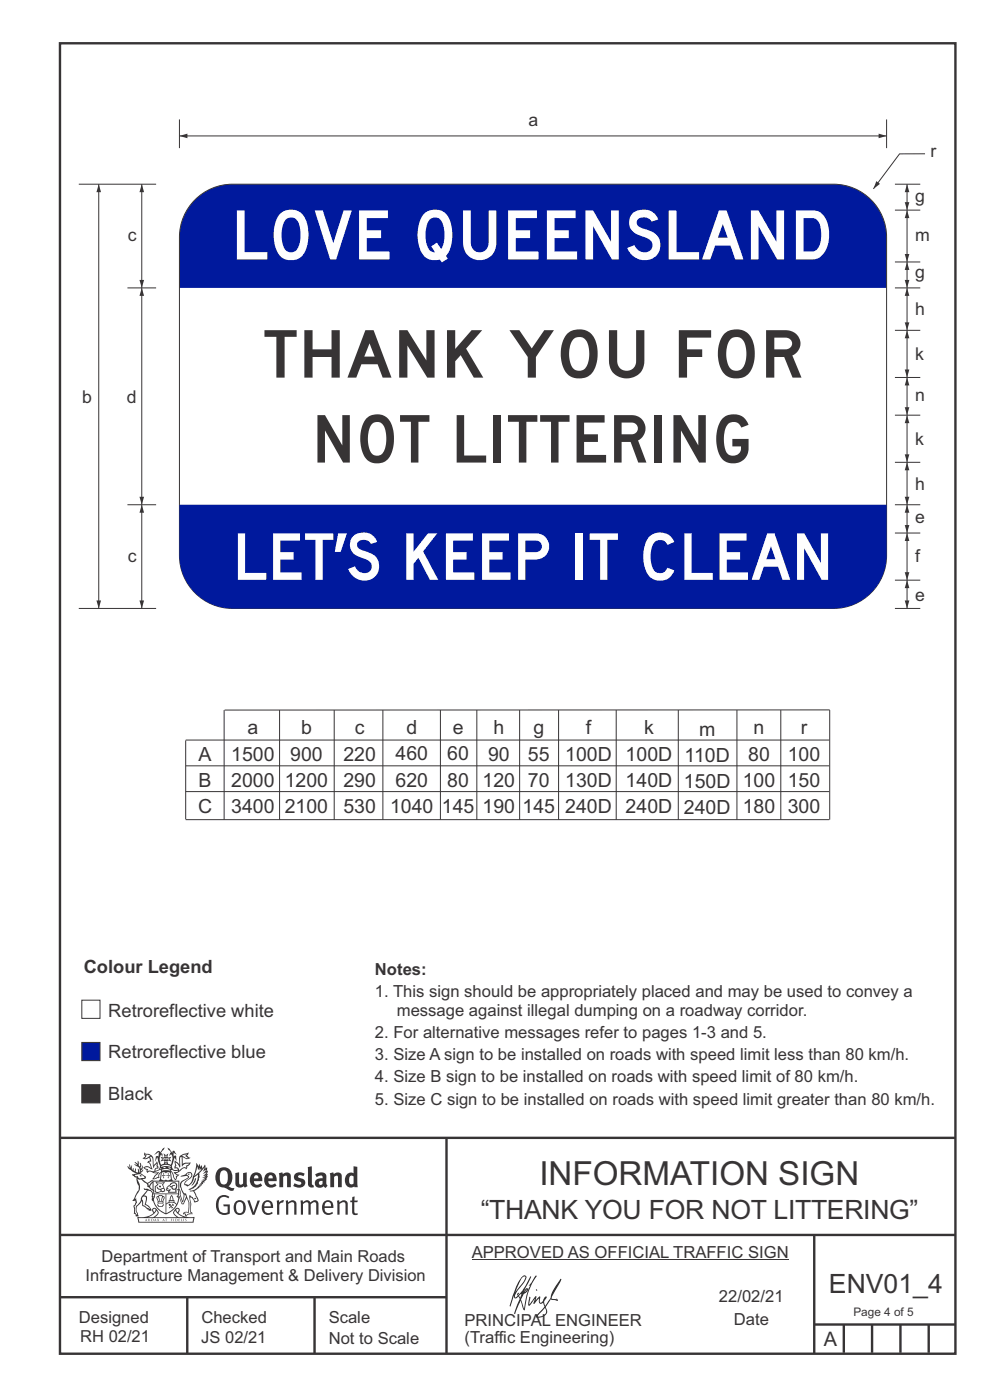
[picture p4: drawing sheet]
<svg xmlns="http://www.w3.org/2000/svg" width="210mm" height="297mm" viewBox="0 0 210 297" stroke-linecap="round" stroke-linejoin="round" font-family="sans-serif">
<path d="M41.4 42.4a11.2 11.2 0 0 1 7.9-3.3h127.5a11.3 11.3 0 0 1 11.3 11.2v10.8h-150v-10.8a11.2 11.2 0 0 1 3.3-7.9z" fill-rule="evenodd" fill="#00199d"/>
<path d="M41.4 42.4a11.2 11.2 0 0 1 7.9-3.3h127.5a11.3 11.3 0 0 1 11.3 11.2v67.5a11.3 11.3 0 0 1-11.3 11.3h-127.5a11.3 11.3 0 0 1-11.2-11.3v-67.5a11.2 11.2 0 0 1 3.3-7.9z" fill="none" stroke="#373435" stroke-width=".21"/>
<path d="M38.1 107.1h150v10.7a11.3 11.3 0 0 1-11.3 11.3h-127.5a11.3 11.3 0 0 1-11.2-11.3z" fill-rule="evenodd" fill="#00199d"/>
<path d="M38.1 28.8h150" fill="none" stroke="#373435" stroke-width=".21"/>
<g fill="#373435">
<path d="M186.4 28.3l1.7 .5-1.7 .5z"/>
<path d="M38.1 28.8l1.7-.5v1z"/>
</g>
<path d="M188.1 25.3v6.1M192.4 113.1v10" fill="none" stroke="#373435" stroke-width=".21"/>
<g fill="#373435">
<path d="M192.4 113.1l.5 1.7h-1z"/>
<path d="M191.9 121.4h1l-.5 1.7z"/>
</g>
<path d="M189.8 113.1h5.4M189.8 123.1h5.4M192.4 123.1v6" fill="none" stroke="#373435" stroke-width=".21"/>
<g fill="#373435">
<path d="M191.9 127.4h1l-.5 1.7z"/>
<path d="M192.4 123.1l.5 1.7h-1z"/>
</g>
<path d="M189.8 107.1h5.4M192.4 107.1v6M189.8 129.1h5.4" fill="none" stroke="#373435" stroke-width=".21"/>
<g fill="#373435">
<path d="M191.9 111.4h1l-.5 1.7z"/>
<path d="M192.4 107.1l.5 1.7h-1z"/>
</g>
<path d="M192.4 44.6v11" fill="none" stroke="#373435" stroke-width=".21"/>
<g fill="#373435">
<path d="M191.9 53.9h1l-.5 1.7z"/>
<path d="M192.4 44.6l.5 1.7h-1z"/>
</g>
<path d="M192.4 39.1v5.5M189.8 44.6h5.4M189.8 55.6h5.4" fill="none" stroke="#373435" stroke-width=".21"/>
<g fill="#373435">
<path d="M192.4 39.1l.5 1.7h-1z"/>
<path d="M191.9 42.9h1l-.5 1.7z"/>
</g>
<path d="M189.8 39.1h5.4M192.4 55.6v5.5M189.8 61.1h5.4" fill="none" stroke="#373435" stroke-width=".21"/>
<g fill="#373435">
<path d="M192.4 55.6l.5 1.7h-1z"/>
<path d="M191.9 59.4h1l-.5 1.7z"/>
</g>
<path d="M196.2 32.6h-5.4l-5.5 7.5" fill="none" stroke="#373435" stroke-width=".21"/>
<path d="M185.9 38.4l.8 .6-1.4 1.1z" fill="#373435"/>
<path d="M192.4 98.1v9" fill="none" stroke="#373435" stroke-width=".21"/>
<g fill="#373435">
<path d="M192.4 98.1l.5 1.7h-1z"/>
<path d="M191.9 105.4h1l-.5 1.7z"/>
</g>
<path d="M189.8 98.1h5.4M192.4 88.1v10" fill="none" stroke="#373435" stroke-width=".21"/>
<g fill="#373435">
<path d="M191.9 96.4h1l-.5 1.7z"/>
<path d="M192.4 88.1l.5 1.7h-1z"/>
</g>
<path d="M192.4 70.1v10M189.8 88.1h5.4M189.8 80.1h5.4" fill="none" stroke="#373435" stroke-width=".21"/>
<g fill="#373435">
<path d="M191.9 78.4h1l-.5 1.7z"/>
<path d="M192.4 70.1l.5 1.7h-1z"/>
</g>
<path d="M189.8 70.1h5.4M192.4 61.1v9" fill="none" stroke="#373435" stroke-width=".21"/>
<g fill="#373435">
<path d="M192.4 61.1l.5 1.7h-1z"/>
<path d="M191.9 68.4h1l-.5 1.7z"/>
</g>
<path d="M192.4 80.1v8" fill="none" stroke="#373435" stroke-width=".21"/>
<g fill="#373435">
<path d="M191.9 86.4h1l-.5 1.7z"/>
<path d="M192.4 80.1l.5 1.7h-1z"/>
</g>
<path d="M16.7 39.1h16.4M20.9 39.1v90M16.7 129.1h16.4" fill="none" stroke="#373435" stroke-width=".21"/>
<g fill="#373435">
<path d="M20.9 39.1l.5 1.7h-.9z"/>
<path d="M20.5 127.4h.9l-.5 1.7z"/>
</g>
<path d="M30.1 39.1v22M38.1 25.3v6.1M27 61.1h6.1" fill="none" stroke="#373435" stroke-width=".21"/>
<g fill="#373435">
<path d="M30.1 39.1l.5 1.7h-1z"/>
<path d="M29.6 59.4h1l-.5 1.7z"/>
</g>
<path d="M30.1 107.1v22" fill="none" stroke="#373435" stroke-width=".21"/>
<g fill="#373435">
<path d="M30.1 107.1l.5 1.7h-1z"/>
<path d="M29.6 127.4h1l-.5 1.7z"/>
</g>
<path d="M30.1 61.1v46M27 107.1h6.1" fill="none" stroke="#373435" stroke-width=".21"/>
<g fill="#373435">
<path d="M29.6 105.4h1l-.5 1.7z"/>
<path d="M30.1 61.1l.5 1.7h-1z"/>
</g>
<path d="M12.7 241.4h190M94.7 241.4v45.8M12.7 262h190M12.7 275.2h82M39.7 275.2v12M66.7 275.2v12M172.7 262.2v25M172.7 281h30M179 281v6M185 281v6M191 281v6M197 281v6" fill="none" stroke="#373435" stroke-width=".51"/>
<path d="M100.1 267.2h67.2" fill="none" stroke="#373435" stroke-width=".21"/>
<g fill="#373435">
<path d="M47 248.4a2.55 2.55 0 0 0 0 2.7l.3 .2a.81 .81 0 0 0 1-1v-.5a1.04 1.04 0 0 0-1.1-1.5zM46.3 248.1a1.82 1.82 0 0 1 2.1-.2 1.82 1.82 0 0 1 .9 1.8 2.29 2.29 0 0 1-.8 2l.7 .3h.5l-.2 .6a2.87 2.87 0 0 1-2-.7 2.12 2.12 0 0 1-1.7-3.1z" fill-rule="evenodd"/>
<path d="M49.9 248.9l.8-.2v2a.46 .46 0 0 0 .3 .6 .46 .46 0 0 0 .6-.3v-2.1l.7-.2v2.4l.2 .5-.5 .3-.3-.3a1.02 1.02 0 0 1-1.2 .3 1.02 1.02 0 0 1-.6-1.1z" fill-rule="evenodd"/>
<path d="M54 249.5l-.1 .5h.9a.49 .49 0 0 0-.2-.6 .49 .49 0 0 0-.6 .1zM53.4 249.1a1.34 1.34 0 0 1 1.6-.2 1.34 1.34 0 0 1 .6 1.5v.2h-1.7a.77 .77 0 0 0 .5 .8 .77 .77 0 0 0 .9-.4l.3 .5a1.59 1.59 0 0 1-2 .2 1.59 1.59 0 0 1-.5-2.1z" fill-rule="evenodd"/>
<path d="M57 249.5l-.1 .5h1a.49 .49 0 0 0-.2-.6 .49 .49 0 0 0-.7 .1zM56.4 249.1a1.34 1.34 0 0 1 1.6-.2 1.34 1.34 0 0 1 .7 1.5v.2h-1.8a.77 .77 0 0 0 .5 .8 .77 .77 0 0 0 .9-.4l.4 .5a1.59 1.59 0 0 1-2.1 .2 1.59 1.59 0 0 1-.5-2.1z" fill-rule="evenodd"/>
<path d="M59.2 248.9l.7-.2 .1 .4a.95 .95 0 0 1 1-.3 .95 .95 0 0 1 .7 .8v2.3h-.8v-2.3a.46 .46 0 0 0-.8 .1v2.2h-.8z" fill-rule="evenodd"/>
<path d="M62.6 249.1a1.75 1.75 0 0 1 2-.1l-.2 .5-.6-.2a.43 .43 0 0 0-.6 .3l.4 .3a1.04 1.04 0 0 1 1.2 1.1 1.04 1.04 0 0 1-1.4 1l-1.2-.4 .3-.6 1 .4 .4-.4a.88 .88 0 0 0-1-.5l-.4-.2-.1-.4z" fill-rule="evenodd"/>
<path d="M65.3 247.6l.8-.2 .1 3.8 .3 .2 .1 .4a.88 .88 0 0 1-1 0 .88 .88 0 0 1-.3-1z" fill-rule="evenodd"/>
<path d="M67.8 250.6a.43 .43 0 0 0-.1 .7 .43 .43 0 0 0 .7-.1v-.7zM66.8 249.1a1.7 1.7 0 0 1 2.4 .1v1.9l.3 .4-.4 .5-.5-.4a1.03 1.03 0 0 1-1.7-.1 1.03 1.03 0 0 1 .8-1.5h.7v-.4a.8 .8 0 0 0-1.2 .1z" fill-rule="evenodd"/>
<path d="M70 248.9l.7-.2 .1 .4a.95 .95 0 0 1 1-.3 .95 .95 0 0 1 .7 .8v2.3h-.8v-2.3a.46 .46 0 0 0-.8 .1v2.2h-.8z" fill-rule="evenodd"/>
<path d="M74.3 249.5a1.48 1.48 0 0 0 0 1.7h.5l.2-.1v-1.5l-.3-.2zM75 247.4l.8 .1 .1 4.4h-.7l-.1-.2a1.26 1.26 0 0 1-1.4 0 1.26 1.26 0 0 1-.5-1.3 1.29 1.29 0 0 1 .4-1.4 1.29 1.29 0 0 1 1.4-.1z" fill-rule="evenodd"/>
<path d="M46.4 253.9a1.72 1.72 0 0 1 2.3 0l-.3 .3a1.24 1.24 0 0 0-1.4-.2 1.24 1.24 0 0 0-.6 1.4 1.49 1.49 0 0 0 1.2 1.9l.7-.1v-1.3h-.8l-.1-.4h1.3v1.9a1.93 1.93 0 0 1-2.2 0 1.93 1.93 0 0 1-.7-2.2l.2-.8z" fill-rule="evenodd"/>
<path d="M50.4 255.1a1.65 1.65 0 0 0 .2 2.2 .99 .99 0 0 0 1-1.4 .78 .78 0 0 0-.4-.8 .78 .78 0 0 0-.8 0zM50 254.9a1.33 1.33 0 0 1 1.6-.1 1.33 1.33 0 0 1 .5 1.4 1.31 1.31 0 0 1-1.3 1.6 1.31 1.31 0 0 1-1.2-1.6v-.6z" fill-rule="evenodd"/>
<path d="M52.5 254.7l.4-.1 .9 2.6 .8-2.5h.5l-1.1 3h-.5z" fill-rule="evenodd"/>
<path d="M56.3 255.2l-.2 .7h1.3a.7 .7 0 0 0-.3-.8 .7 .7 0 0 0-.8 .1zM55.9 255a1.22 1.22 0 0 1 1.5-.2 1.22 1.22 0 0 1 .5 1.5h-1.8a.93 .93 0 0 0 .5 1 .93 .93 0 0 0 1.1-.2l.2 .3a1.43 1.43 0 0 1-1.8 .1 1.43 1.43 0 0 1-.6-1.7z" fill-rule="evenodd"/>
<path d="M58.7 254.7l.4-.1 .1 .5 .4-.4 .6-.1-.2 .5a.66 .66 0 0 0-.8 .7v1.9h-.4z" fill-rule="evenodd"/>
<path d="M60.6 254.7l.4-.1 .1 .5a.94 .94 0 0 1 1-.5 .94 .94 0 0 1 .8 .8v2.3h-.5l-.1-2.5a.81 .81 0 0 0-1.2 .3v2.2h-.4z" fill-rule="evenodd"/>
<path d="M63.7 254.7l.5-.1 .1 .5 .4-.3a.78 .78 0 0 1 1.1 .3 .9 .9 0 0 1 1-.5 .9 .9 0 0 1 .8 .8v2.3h-.5l-.1-2.5a.67 .67 0 0 0-1.1 .3v2.2h-.5v-2.4l-.4-.3-.7 .4v2.3h-.5z" fill-rule="evenodd"/>
<path d="M69 255.2l-.1 .7h1.3a.7 .7 0 0 0-.3-.8 .7 .7 0 0 0-.9 .1zM68.7 255a1.22 1.22 0 0 1 1.5-.2 1.22 1.22 0 0 1 .5 1.5h-1.8a.93 .93 0 0 0 .4 1 .93 .93 0 0 0 1.2-.2l.1 .3a1.44 1.44 0 0 1-1.7 .1 1.44 1.44 0 0 1-.6-1.7z" fill-rule="evenodd"/>
<path d="M71.4 254.7l.5-.1 .1 .5a.94 .94 0 0 1 1-.5 .94 .94 0 0 1 .8 .8v2.3h-.5l-.1-2.5a.81 .81 0 0 0-1.2 .3v2.2h-.4z" fill-rule="evenodd"/>
<path d="M74.7 253.9l.5-.1v.9h.7l-.1 .3h-.6v2.2l.1 .2h.5l.1 .3a.75 .75 0 0 1-1.2-.6v-2.1h-.4v-.3h.4z" fill-rule="evenodd"/>
<path d="M30.8 244.9l1.1 .3-.9 .5h-.4l.6-.5zM31.8 245.4h.2a2.44 2.44 0 0 1 .4 1.9l.1 .5 .7-1-.1 .6 .3 .3a.57 .57 0 0 0-.6 .7l-1-.1-.5 .2 .2-.5-.8-.3 .7-.1 .9 .5 .1-.1-.6-1.3-.2-.2h.5zM30.7 244.4l-.1 .5 .2 .4-.6 .4a1.04 1.04 0 0 0 1.4-.1l.2 .6-.3 .1-.2 .4a.94 .94 0 0 1 .8 1.1l-.2-.1a1.16 1.16 0 0 0-1.5-.1l.3 .4 .4 .2 .1 .5 .2 .1 .1-.2a.94 .94 0 0 1 1.1 .2l.8 .1-1.2 1.2a1.13 1.13 0 0 0 1.2-.2l.4-.1-.1-.4 .5-.8a.83 .83 0 0 0-.6 1.1l-.3-.1-.7 .4 1.1-1.4-.5 .1-.5-.1 1.3-.5-.1-.1-.9 .4v-.3l.2-.2 .3 .1 .1-.3-.2-.4v-.6l-.1-.4-.7 1v-.7a1.42 1.42 0 0 0-1.6-1.8z" fill-rule="evenodd"/>
<path d="M38.5 245.2l.5-.2 .7-.1-.6 .3 .8 .5h-.3zM38.3 245.5l.2-.1 .1 2a1.69 1.69 0 0 1 1.6-.6l-.8 .5 .1 .5a1.1 1.1 0 0 0-1.5 .6l-.1-.5-.2-.2h-.5l.3-.4-.3-.7a1.42 1.42 0 0 1 .8 1.1l.2-.1zM37.1 246.2l.1 1-.2 .3 .1 .4h.5l.1 .2a.96 .96 0 0 1-1.1-.1l-.1 .1a1.06 1.06 0 0 0 1.3 .2v.1a.72 .72 0 0 1-1 .2l.3 .5 .6 .2-.4 .2-.1 .6-.2-.3-.4-1.1-.4-.4 .4 .9a1.54 1.54 0 0 0 .7 1.2l.2-.3a.58 .58 0 0 1 .4-.8l.2-.1h-.3l-.5-.3 .9-.5a.93 .93 0 0 1 1.2-.5v.2l.2-.2 .1-.5a.99 .99 0 0 0 .7-.8l-1.3 .1-.3 .2-.1-1.4 .9 .4 .9-.3h-.4l-.5-.4 .4-.7-.6 .2a1.46 1.46 0 0 0-1.4 2.1v.4l-.2-.4z" fill-rule="evenodd"/>
<path d="M35.6 248.9l.2 .1-.1 .3 .4 .1h-.4v.6l-.1-.6h-.3l.3-.1z" fill-rule="evenodd"/>
<path d="M34.6 248.9l.2 .1v.3l.3 .1h-.3l-.1 .6v-.6h-.4l.4-.1z" fill-rule="evenodd"/>
<path d="M34.3 248.8a.57 .57 0 0 1 .9 .2 .57 .57 0 0 1 .9-.2l.2 1.4h-.2a.57 .57 0 0 1-.9 0 .69 .69 0 0 1-1.1 0zM34.2 248.1l-.3 2.1-.2 .4h3l-.2-.4-.3-2.1h-.2v.2l-.8-.1-.8 .1v-.2z" fill-rule="evenodd"/>
<path d="M34.2 252.4a.3 .3 0 0 0 .6 0 .3 .3 0 0 0-.6 0zM33.3 250.9l.3 .3-.3 .4a.79 .79 0 0 0 0 1.3l.8-.2-.1-.3a.55 .55 0 0 1-.7-.6l.1-.1 .2 .3 .3 .2 .8-.2-.4-.7 .4-.4-.7 .2zM33 250.7l1.1 .2 .9-.2-.4 .6 .4 1.2a.56 .56 0 0 1-.8 .3l-.2 .1a.73 .73 0 0 1-.9 .1 .73 .73 0 0 1-.3-1v-.4l.6-.4z" fill-rule="evenodd"/>
<path d="M35.6 251.8l.7-.4a.58 .58 0 0 1 1-.1 .58 .58 0 0 1-.4 .9l-.3-.3a.43 .43 0 0 1 .6-.4 .57 .57 0 0 0-.8 .2l-.2-.1-.3 .1 .4 .2a.55 .55 0 0 0 .9 .4v.5h-1.3l.3-.4-.1-.1-.6 .1 .2-.3-.2-.1zM35.4 251.8l-.1 .2a.39 .39 0 0 0 .2 .6h.3l-.2 .4h1.9l-.1-.8a.86 .86 0 0 0-.1-1.3 .86 .86 0 0 0-1.3 .4z" fill-rule="evenodd"/>
<path d="M36 254.8h.8v.2h-.8zM36.4 253.8l.2 .8h-.4zM36.4 253.5l-.3 .5-.1 .6h-.2v.4l-.7 .4 .2 .1a1.48 1.48 0 0 1 2.1 .2l.2-.1-.6-.5v-.5h-.2l-.1-.6z" fill-rule="evenodd"/>
<path d="M35.8 255.4l.4 .1 .1 .3 .3-.2-.2-.2a.38 .38 0 0 1 .5 .5l-.2-.2-.3 .2 .3 .2-.3 .3-.1-.4-.4 .4-.1-.2 .4-.3-.1-.1-.2 .1z" fill-rule="evenodd"/>
<path d="M34.5 254h.2v.2l-.2 .6h-.2zM33.6 255.3h.9v.2a.55 .55 0 0 1-.8 .4v-.2l-.2-.1zM33.4 254h.2l.2 .8h-.2zM33.6 255l.8-.1 .1 .2h-.8zM33.8 253.7h.5l-.2 1.1h-.1zM33.3 253.8l-.1 .3 .3 1.1a.48 .48 0 0 0-.1 .6 .48 .48 0 0 0 .5 .2h.5a.49 .49 0 0 0 .2-.8l.3-1.1-.1-.3a1.42 1.42 0 0 0-1.5 0z" fill-rule="evenodd"/>
<path d="M33.7 251.5l.4 .1 .1 .3h-.3z" fill-rule="evenodd"/>
<path d="M41.3 250.1l.3-.2-.2 .8-.6 .8h-.2l.5-.7z" fill-rule="evenodd"/>
<path d="M39.7 249l.3-.2 .5 .2a.88 .88 0 0 1-.6 1.1 1.22 1.22 0 0 0-.8 1.3l.5 .2a.72 .72 0 0 0 .9-.4l.5-.8 .2-.6 .8-.6v.2a2.85 2.85 0 0 1-2 2.9l.1 .1a2.13 2.13 0 0 0 1.9-1.5v-.3a2.01 2.01 0 0 0 .3-1.7l1.1-1.3-.4 1 .7-.5-.7 1 .8-.4-.8 .8 .7-.2-.9 .6 .8-.1-.8 .4h.7l-.8 .3 .3 .2h-.4l.2 .3h-.4l.2 .3h-.4l.1 .2h-.1a2.16 2.16 0 0 1-2 1.1l.1 .2 .4-.1a.76 .76 0 0 1 .7 .8l.5 1.2-.6 .2a1.45 1.45 0 0 0-1.1-1.3l.2 1.8-.1 1.8 .4 .3a1.07 1.07 0 0 0-1.2 .4v-.3l-.5-.2a.87 .87 0 0 1 1.1-.1v-.7a4.4 4.4 0 0 0-.6-3.1l-.1-.3h-.2a2.16 2.16 0 0 1-.7-2.2l.3-.4 1.2-.7a.55 .55 0 0 0-.4-.8zM37.8 252.4a.76 .76 0 0 1 .3 1.1l.6 1.6 .4-1.7 .2 .1a.61 .61 0 0 1-.1 .9l-.3 .8-.2 .1-.7-1.6-.3 .1a1.18 1.18 0 0 0 .1-1.4zM41.8 247.5l.2 .7 .3-.5v.6l.4-.5a1.9 1.9 0 0 1-1.2 1.4l-.3 .3zM38.2 249.6l1.4-.2 .2 .2v.3l-.5 .2a1.26 1.26 0 0 0-.9 1.9l.2 .7a1.84 1.84 0 0 1 .1 2.1l-.4-1.4a.96 .96 0 0 0-.4-1.2l-.4 .2a.78 .78 0 0 1 0 1.3l.1 .3h.4l.4 1.1a.38 .38 0 0 0 .2 .4 .38 .38 0 0 0 .4-.1l.6-1.2a2.94 2.94 0 0 1 .4 2.5l-.1 .4h-.8l-.3 .4v.2l.4-.1 .1 .4 .2 .1a1.02 1.02 0 0 1 1.3-.5v-.4l-.3-.1 .1-1.8-.3-1.3h.1a1.14 1.14 0 0 1 .8 1 .63 .63 0 0 0 .8-.2 .63 .63 0 0 0-.2-.9l-.6-1.2 .9-.6 .2-.4h.3l-.1-.2h.4l-.1-.3h.3l-.1-.3 .5-.1-.2-.2 .6-.4v-.2h-.2l.4-.5h-.3l.3-.5-.4 .1 .4-.5v-.3l-.3 .2 .2-.7-.1-.2-.4 .3v-.8l-.6 .8-.2-.8-.2 .5-.3-.7-.1 .6-.5-.8-.1 1.4-.6 1.8a1.81 1.81 0 0 1-1 1.5l-.6-.2a1.75 1.75 0 0 1 1.1-1.2 .75 .75 0 0 0 .1-1.3 .75 .75 0 0 0-1.2 .4z" fill-rule="evenodd"/>
<path d="M41.2 254.1h.3l.2 .2-.4 .1z" fill-rule="evenodd"/>
<path d="M29.4 258.4h11.6l-.1 .8h-11.4zM31.3 258.2l.5-.1a2.48 2.48 0 0 0 1.4-1.3l.3 .5-.5 .6-.5 .3zM32.5 256.6l.3-.2 .2 .1-.3 .7zM37.2 256.8a2.65 2.65 0 0 0 1.8 1.4h-1.1l-.5-.3-.5-.6zM37.4 256.5l.2-.1 .3 .2-.3 .6zM29.2 258.2l.1 1.2h11.8l.2-1.1-.2-.1a4.1 4.1 0 0 1-3.3-.9l.3-.4-.1-.6a1.06 1.06 0 0 0-1.3 1l.2 .4 .6 .5h-4.7l.3-.1a.84 .84 0 0 0 .6-.8 .84 .84 0 0 0-.5-.8l-.3-.2h-.5l-.1 .6 .3 .4a4.2 4.2 0 0 1-3.4 .9z" fill-rule="evenodd"/>
<path d="M31 258.7l.1 .2h-.2zM31 258.5l-.3 .6 .4-.2 .2 .2z" fill-rule="evenodd"/>
<path d="M31.3 258.6h.3v.4a.25 .25 0 0 0 .2-.1 .25 .25 0 0 0-.1-.3h.1a.29 .29 0 0 1 0 .4 .29 .29 0 0 1-.4 0 .29 .29 0 0 1 0-.4z" fill-rule="evenodd"/>
<path d="M32.2 258.6a.22 .22 0 0 1 .3 .2 .22 .22 0 0 1-.3 .2zM32 258.6l.1 .4a.33 .33 0 0 0 .4 0 .33 .33 0 0 0 0-.4 .33 .33 0 0 0-.5 0z" fill-rule="evenodd"/>
<path d="M32.9 258.7l.1 .2h-.2zM32.9 258.5l-.2 .6 .3-.2 .2 .2z" fill-rule="evenodd"/>
<path d="M33.3 258.6h.2l.1 .1 .2-.1-.2 .2 .2 .3-.3-.3-.1 .3h-.1l.2-.3z" fill-rule="evenodd"/>
<path d="M34.7 258.7l.1 .2h-.2zM34.7 258.5l-.3 .6 .4-.2 .2 .2z" fill-rule="evenodd"/>
<path d="M35 258.5h.5l-.2 .1v.5h-.2l.1-.5z" fill-rule="evenodd"/>
<path d="M36.2 258.6l.3-.1-.1 .1v.2h.1h-.1v.3h-.2z" fill-rule="evenodd"/>
<path d="M36.7 258.6h.2v.5h-.2z" fill-rule="evenodd"/>
<path d="M37.3 258.6a.22 .22 0 0 1 .3 .2 .22 .22 0 0 1-.3 .2zM37.1 258.6v.4a.33 .33 0 0 0 .5 0 .33 .33 0 0 0 0-.4 .33 .33 0 0 0-.5 0z" fill-rule="evenodd"/>
<path d="M37.8 258.6l.4-.1-.2 .1v.2h.1h-.1v.2l.2 .1h-.4z" fill-rule="evenodd"/>
<path d="M38.4 258.6h.2l-.1 .4 .2 .1h-.3z" fill-rule="evenodd"/>
<path d="M38.9 258.6h.2v.5h-.2z" fill-rule="evenodd"/>
<path d="M39.3 258.6h.2h-.1l.2 .3-.2 .2-.1-.1v-.1l.2 .1z" fill-rule="evenodd"/>
<path d="M34.2 247.4a1.51 1.51 0 0 1 2 .2 2.67 2.67 0 0 0-2.1 0zM35.7 247.6l.4 .1 .1 .3-.4-.1zM34.6 247.6h.5l.1 .2h-.4zM34 247.8l.3 .2h-.3zM34.9 246.9l.3-.2 .3 .2zM34.9 245.6l.2 .1v.3h-.2zM35 245.1l.2 .2 .2-.2-.1 .3h-.2zM35.1 246.3h.2l.1 .4-.2-.2-.2 .2zM35.3 245.7l.2-.1v.4h-.2zM34.4 245.7h.3l.1 .3-.4 .1 .2-.2zM35.7 245.7h.3l-.2 .2 .2 .2-.4-.1zM32.7 244.9l1-.5-.1 1-.2-.2-.3 .2-.3 1.1 .5-1 .3 .9a1.84 1.84 0 0 1 .2 1.7l.4 .1a2.48 2.48 0 0 1 2.2 0l.2-.2-.2-.7 .7-1.8 .4 .7-.2-1-.2-.1-.2 .3v-.9l.6 .4-.6-.8-.3 .1-.1 .4-.5-.9-.5-.3 .2 .5 .6 .5-.5 .8 .4-.4a2.06 2.06 0 0 1 0 2.3l-.5-.2-.2-.6 .1-.1 .8 .2-.4-.5 .4-.5-.7 .2-.2-.2 .2-.7-.5 .4-.5-.4 .2 .7-.2 .2-.7-.2 .4 .5-.4 .5 .8-.2 .1 .1-.2 .6-.5 .2a2.02 2.02 0 0 1 0-2.2l.3 .5-.1-.7-.3-.1 .8-1.2-.4 .3-.5 .8-.2-.3a.8 .8 0 0 0-.8 .5z" fill-rule="evenodd"/>
<path d="M29.2 250.1l.3 .1a.61 .61 0 0 1 .8 .4l.3 .2a.8 .8 0 0 1 .6 1l.4 .1 .5 .5a1 1 0 0 1 .5 1.1l-.1 .7v-.5h-.1a.96 .96 0 0 0-.8-1.3l-.2-.2h-.7l-.1-.1-.1 .1 .1 .3h.6l-1.2 1.3-.2 1-.4 .6a1.33 1.33 0 0 0-.5 1.8l.2 .5a1.26 1.26 0 0 1-.5-1.5l-.1-.3a1.56 1.56 0 0 0 .4-1.7l-.3 .2 .2-.5a3.2 3.2 0 0 0 .7-3zM30.4 253.9h.4a2.06 2.06 0 0 1-.1 1.6l.7 .5 .4 .4-.6-.1-.8-.6-.1-.9a.51 .51 0 0 1 .1-.9zM28.6 249.3a1.52 1.52 0 0 1 2.1 .5l-1.1 .2-.2-.1-.1-.4h-.5zM27.5 247v.8l-.3-.4h-.1a3.1 3.1 0 0 0 1.9 1.6l-1 .1 .5 .6 .5 .1 .1 1.1a1.84 1.84 0 0 1-.3 2.5l-.4 .9-.3 .4 .2 .1 .4-.1 .1 .4-.2 .5-.3 .2 .1 1.7h.2l.3 .5 .1 .1 .4-.1-.1-.5a1.3 1.3 0 0 1-.1-1.7l.9-1 .1 1.1 .6 .2 .5 .5 .1-.1 .2 .3h.5a1.85 1.85 0 0 0-1.2-1.4l.1-.3a1.39 1.39 0 0 0 0-1.4l-.5-.1 .5-.5a.66 .66 0 0 1 .9-.4 .66 .66 0 0 1 .3 .9l-.1 .4 .2-.1v.2l-.1 .3 .2 .5 .1-.3a2.24 2.24 0 0 0 .1-2.2 .73 .73 0 0 1-.7-.7 .73 .73 0 0 1 .6-.7v-.2a.94 .94 0 0 0-.9 .8 .48 .48 0 0 1-.1-.6 .48 .48 0 0 1 .5-.2l.5-.3a.51 .51 0 0 0-.8 .2l-.5 .2-1-.8h.6l.2-.5-1.2-.7 .5-.5v-.3l-.5 .4 .1-.2a.69 .69 0 0 0 .2-1v.4l-.2 .3v-1.1l-.3-.2 .1 .6-.1 .2-.4-1.3v.7l-.6-.4 .5 .7-.6-.2 .3 .3a1 1 0 0 1 .7 1.4l-.2-.8v.9l-.5-.2v-.8l-.2 .7-.2-.1-.1-.6-.2 .4-.2-.2 .1-.7-.2 .5z" fill-rule="evenodd"/>
<path d="M29.6 249.4l.2-.1 .3 .2z" fill-rule="evenodd"/>
<path d="M32.4 250.5h5.6v2l-.2-.1v-1.7h-5.2v2.5h5.2v-.8l.1 .2-.1 1.1v-.3h-2.5v4a4.1 4.1 0 0 0 2.6-3.6l.1-.1a4 4 0 0 1-2.8 3.9 4.2 4.2 0 0 1-2.8-4.7l.1 1.2 .1-.1a3.8 3.8 0 0 0 2.5 3.4v-4h-2.5l-.2-.9z" fill-rule="evenodd"/>
<circle cx="40" cy="249.1" r=".17"/>
</g>
<g fill="#252726">
<path d="M111.6 273.7l.2-.2-.5 .7zM110.4 274.5l.3 .1-.3 .7-.3-.4zM110.9 270.9l.5-.1a9.3 9.3 0 0 1-2 3.2l-.1 .2 1-2.5zM110.6 271a14.7 14.7 0 0 0-2.2 4.9l-.3 1.2 .1 .1 .8-2.4a.42 .42 0 0 0 .2 .7 .42 .42 0 0 0 .6-.3l.2-.2 .2 .6-1.1 3.1h.2l1.1-2.8 .6 1.9 .2 .2 .2-.5a13.5 13.5 0 0 1 2-6.2l.5-.5-.2-.2-1.6 2.1 .4-.1a14.9 14.9 0 0 0-1.3 5.1l-.4-1.2a1.39 1.39 0 0 1 .2-1.8l.1-.2a.92 .92 0 0 0 .8-1.2 .75 .75 0 0 0-.7 .7l-.2 .2 1.6-3.4h-.1l-.4 .7a10.5 10.5 0 0 1-2.2 3.2l.2-.4a.32 .32 0 0 0-.4 .2 .32 .32 0 0 0 .1 .4l-.5 .4a3.2 3.2 0 0 1 1.1-2.3l.5-.6a2.49 2.49 0 0 0 .7-1.6l-.3-.2z" fill-rule="evenodd"/>
<path d="M115.6 277.5a1.15 1.15 0 0 1 .1 1.3 1.15 1.15 0 0 1-1.2 .5h-.5zM112.3 275.1l-.3 1.7 .3 .2 1.2-1.5-.3 1.1 1.1-1.2a.94 .94 0 0 0 .4 1.2l.5-.3 .3 .9-1.2 1.3a.98 .98 0 0 0-.5 1 1.9 1.9 0 0 0 2.3-1.3l-.1-.3a1.02 1.02 0 0 1 .3-1.4l.5-.9 1.5 .3-.2-.5v.3l-1.1-.2v-.2l2-3.6 .1-.3-.1-.1-1.8 2.7a6.6 6.6 0 0 1-1.5 3l-.2-.2a1.01 1.01 0 0 1 .4-1.4l.1-.2-.3-.2-.3 .5-.2 .5-.5 .4-.2-.4 .1-.9-.2-.1-.8 .9 .2-.9h-.1l-1.4 1.7 .2-1.4v-.1z" fill-rule="evenodd"/>
<path d="M113.7 273.5l.3 .3h-.3z" fill-rule="evenodd"/>
</g>
<path d="M12.7 9.2h190v278h-190z" fill="none" stroke="#373435" stroke-width=".51"/>
<path d="M17.4 221.1h3.8v3.9h-3.8z" fill-rule="evenodd" fill="#00199d" stroke="#373435" stroke-width=".21"/>
<path d="M17.4 230.1h3.8v3.9h-3.8z" fill-rule="evenodd" fill="#373435" stroke="#373435" stroke-width=".21"/>
<path d="M17.4 212.2h3.8v3.8h-3.8z" fill-rule="evenodd" fill="#fefefe" stroke="#373435" stroke-width=".21"/>
<g fill="none" stroke="#373435" stroke-width=".21">
<path d="M39.4 157.1v16.7M39.4 157h136.5M47.5 150.6v23.3M59.3 150.6v23.3M70.9 150.6v23.3M81.2 150.6v23.3M93.4 150.6v23.3M101.1 150.6v23.3M110.2 150.6v23.3M118.5 150.6v23.3M130.7 150.6v23.3M143.9 150.6v23.3"/>
<path d="M156.3 150.6v23.3M165.6 150.6v23.3M176 150.6v23.3M176 150.6h-128.4M39.4 162.5h136.5M39.4 167.9h136.5M39.4 173.9h136.5"/>
</g>
<text font-size="14.4" fill="#fefefe" x="49" y="55">LOVE QUEENSLAND</text>
<g font-size="14" fill="#373435">
<text x="55.8" y="80.1">THANK YOU FOR</text>
<text x="66.1" y="98.1">NOT LITTERING</text>
</g>
<text font-size="13.7" fill="#fefefe" x="49.3" y="123">LET’S KEEP IT CLEAN</text>
<text font-size="7" fill="#373435" x="114.4" y="251.4">INFORMATION SIGN</text>
<g font-size="5.6" fill="#373435">
<text x="102" y="258.6">“THANK YOU FOR NOT LITTERING”</text>
<text x="175.8" y="274.2">ENV01_4</text>
</g>
<text font-size="4.2" fill="#373435" x="174.7" y="285.6">A</text>
<g font-size="4.1" fill="#373435">
<text x="52.5" y="155.8">a</text>
<text x="63.9" y="155.8">b</text>
<text x="75.3" y="155.8">c</text>
<text x="86.2" y="155.8">d</text>
<text x="96" y="155.8">e</text>
<text x="104.7" y="155.8">h</text>
<text x="113.1" y="155.8">g</text>
<text x="124.3" y="155.8">f</text>
<text x="136.6" y="155.8">k</text>
<text x="159.9" y="155.8">n</text>
<text x="169.9" y="155.8">r</text>
<text x="42.1" y="161.3">A</text>
<text x="49.1" y="161.4">1500</text>
<text x="61.6" y="161.3">900</text>
<text x="72.8" y="161.4">220</text>
<text x="83.9" y="161.3">460</text>
<text x="94.9" y="161.3">60</text>
<text x="103.5" y="161.4">90</text>
<text x="112" y="161.4">55</text>
<text x="119.9" y="161.4">100D</text>
<text x="132.7" y="161.4">100D</text>
<text x="145.2" y="161.7">110D</text>
<text x="148.3" y="156.1">m</text>
<text x="158.7" y="161.4">80</text>
<text x="167.1" y="161.4">100</text>
<text x="42.1" y="166.9">B</text>
<text x="49.1" y="166.9">2000</text>
<text x="60.4" y="166.9">1200</text>
<text x="72.8" y="166.9">290</text>
<text x="83.9" y="166.9">620</text>
<text x="94.9" y="166.9">80</text>
<text x="102.4" y="166.9">120</text>
<text x="112" y="166.9">70</text>
<text x="119.9" y="166.9">130D</text>
<text x="132.7" y="166.9">140D</text>
<text x="145.1" y="167.2">150D</text>
<text x="157.6" y="166.9">100</text>
<text x="167.1" y="166.9">150</text>
<text x="42" y="172.4">C</text>
<text x="49.1" y="172.5">3400</text>
<text x="60.4" y="172.4">2100</text>
<text x="72.8" y="172.5">530</text>
<text x="82.7" y="172.4">1040</text>
<text x="93.7" y="172.4">145</text>
<text x="102.4" y="172.5">190</text>
<text x="110.8" y="172.5">145</text>
<text x="119.9" y="172.5">240D</text>
<text x="132.7" y="172.5">240D</text>
<text x="145.1" y="172.8">240D</text>
<text x="157.6" y="172.5">180</text>
<text x="167.1" y="172.5">300</text>
</g>
<g font-size="3.9" fill="#373435">
<text x="17.8" y="206.4">Colour Legend</text>
<text x="23" y="215.8">Retroreflective white</text>
<text x="23" y="224.5">Retroreflective blue</text>
<text x="23" y="233.4">Black</text>
</g>
<g font-size="3.8" fill="#373435">
<text x="112.1" y="26.8">a</text>
<text x="197.4" y="33.4">r</text>
<text x="194.2" y="42.8">g</text>
<text x="27.1" y="51.1">c</text>
<text x="194.2" y="51.1">m</text>
<text x="194.2" y="58.9">g</text>
<text x="194.2" y="66.9">h</text>
<text x="194.2" y="76.4">k</text>
<text x="17.4" y="85.4">b</text>
<text x="26.9" y="85.4">d</text>
<text x="194.2" y="85.1">n</text>
<text x="194.2" y="94.4">k</text>
<text x="194.2" y="103.9">h</text>
<text x="194.2" y="111.1">e</text>
<text x="27.1" y="119.2">c</text>
<text x="194.2" y="119.3">f</text>
<text x="194.2" y="127.4">e</text>
</g>
<g font-size="3.5" fill="#373435">
<text x="79.5" y="206.8">Notes:</text>
<text x="79.5" y="211.5">1. This sign should be appropriately placed and may be used to convey a</text>
<text x="84.2" y="215.5">message against illegal dumping on a roadway corridor.</text>
<text x="79.5" y="220.2">2. For alternative messages refer to pages 1-3 and 5.</text>
<text x="79.5" y="224.9">3. Size A sign to be installed on roads with speed limit less than 80 km/h.</text>
<text x="79.5" y="229.6">4. Size B sign to be installed on roads with speed limit of 80 km/h.</text>
<text x="79.5" y="234.4">5. Size C sign to be installed on roads with speed limit greater than 80 km/h.</text>
<text x="21.6" y="267.8">Department of Transport and Main Roads</text>
<text x="100.1" y="266.8">APPROVED AS OFFICIAL TRAFFIC SIGN</text>
<text x="18.2" y="271.8">Infrastructure Management &amp; Delivery Division</text>
<text x="16.7" y="280.6">Designed</text>
<text x="42.7" y="280.6">Checked</text>
<text x="69.7" y="280.6">Scale</text>
<text x="98.5" y="281.3">PRINCIPAL ENGINEER</text>
<text x="152.5" y="276.1">22/02/21</text>
<text x="155.7" y="281.2">Date</text>
<text x="17" y="284.8">RH 02/21</text>
<text x="42.7" y="284.8">JS 02/21</text>
<text x="69.7" y="285.2">Not to Scale</text>
<text x="98.5" y="284.8">(Traffic Engineering)</text>
</g>
<text font-size="2.5" fill="#373435" x="181" y="279.2">Page 4 of 5</text>
</svg>
